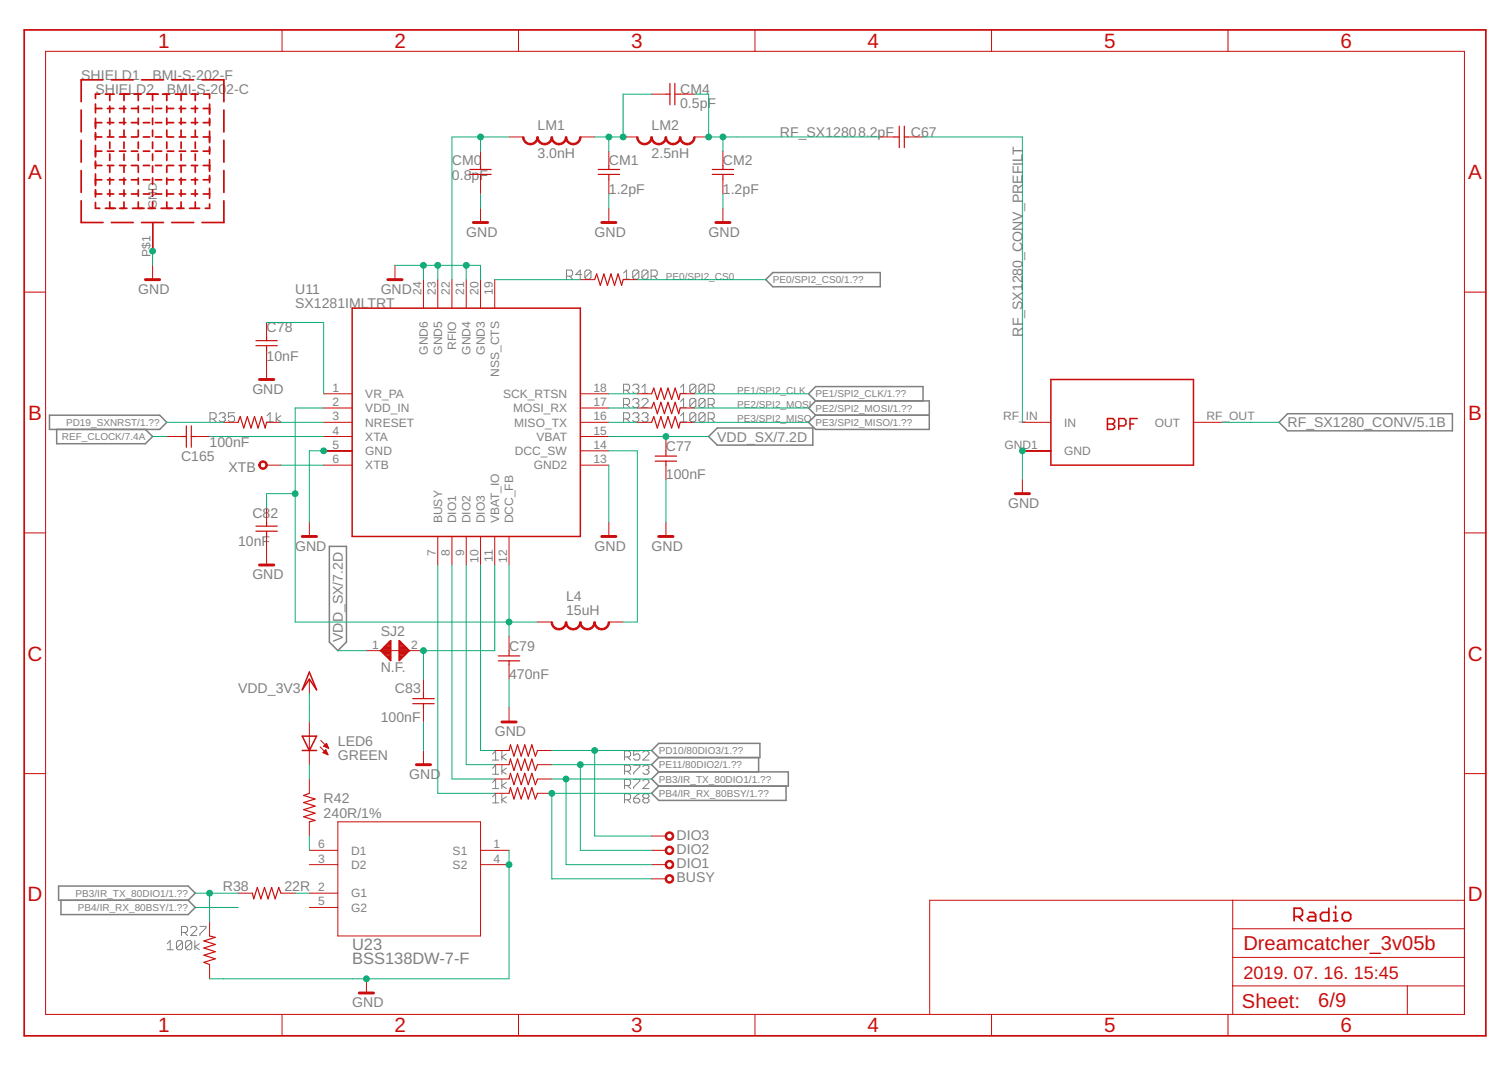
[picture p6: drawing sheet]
<svg xmlns="http://www.w3.org/2000/svg" width="297mm" height="210mm" viewBox="0 0 297 210" stroke-linecap="round" stroke-linejoin="round" font-family="sans-serif">
<g fill="none" stroke="#808080" stroke-width=".2">
<path d="M111.5 54.3h.9l.3-.3v-.6l-.3-.3h-.9v1.8M112.1 54.3l.6 .6M114.5 54h-1.2l.9-.9v1.8M116.3 53.4v1.2l-.3 .3h-.6l-.3-.3M116.3 53.4l-.3-.3h-.6l-.3 .3v1.2M116.3 53.4l-1.2 1.2M122.7 53.7l.6-.6v1.8M122.7 54.9h1.2M125.8 53.4v1.2l-.3 .3h-.7l-.3-.3M125.8 53.4l-.3-.3h-.7l-.3 .3v1.2M125.8 53.4l-1.3 1.2M127.6 53.4v1.2l-.3 .3h-.6l-.3-.3"/>
<path d="M127.6 53.4l-.3-.3h-.6l-.3 .3v1.2M127.6 53.4l-1.2 1.2M128.2 54.3h.9l.3-.3v-.6l-.3-.3h-.9v1.8M128.8 54.3l.6 .6M122.7 76.8h.9l.3-.3v-.6l-.3-.3h-.9v1.8M122.7 79.6h.9l.3-.3v-.6l-.3-.3h-.9v1.8M123.3 76.8l.6 .6M123.3 79.6l.6 .6M124.5 75.9l.3-.3h.7l.3 .3v.3l-.3 .3M124.5 78.7l.3-.3h.7l.3 .3v.3l-.3 .3M125.2 76.5h.3M125.2 79.3h.3"/>
<path d="M125.5 76.5l.3 .3v.3l-.3 .3h-.7l-.3-.3M125.5 79.3l.3 .3v.3l-.3 .3h-.7l-.3-.3M126.4 78.7l.3-.3h.6l.3 .3v.3l-1.2 1.2h1.2M126.4 77.4h1.2M126.4 76.2l.6-.6v1.8M134 76.2l.6-.6v1.8M134 79l.6-.6v1.8M134 77.4h1.2M137 75.9v1.2l-.3 .3h-.6l-.3-.3M137 75.9l-.3-.3h-.6l-.3 .3v1.2M137 78.7l-.3-.3h-.6l-.3 .3v1.2M137 78.7v1.2l-.3 .3h-.6l-.3-.3"/>
<path d="M137 75.9l-1.2 1.2M137 78.7l-1.2 1.2M138.8 75.9v1.2l-.3 .3h-.6l-.3-.3M138.8 75.9l-.3-.3h-.6l-.3 .3v1.2M138.8 78.7l-.3-.3h-.6l-.3 .3v1.2M138.8 78.7v1.2l-.3 .3h-.6l-.3-.3M138.8 75.9l-1.2 1.2M138.8 78.7l-1.2 1.2M139.4 76.8h.9l.3-.3v-.6l-.3-.3h-.9v1.8M139.4 79.6h.9l.3-.3v-.6l-.3-.3h-.9v1.8M140 76.8l.6 .6M140 79.6l.6 .6"/>
<path d="M41.3 82.4h.9l.3-.3v-.6l-.3-.3h-.9v1.8M41.9 82.4l.6 .6M43.1 81.5l.4-.3h.5l.3 .3v.3l-.3 .3M43.8 82.1h.2M44 82.1l.3 .3v.3l-.3 .3h-.5l-.4-.3M46.2 81.2h-1.2v.9l.8-.3 .4 .3v.6l-.4 .3h-.5l-.3-.3M52.6 83h1.2M52.6 81.8l.6-.6v1.8M54.4 81.2v1.8M55.3 81.8l-.9 .6 .9 .6M122.7 82.4h.9l.3-.3v-.6l-.3-.3h-.9v1.8M123.3 82.4l.6 .6"/>
<path d="M124.5 81.5l.3-.3h.7l.3 .3v.3l-.3 .3M125.2 82.1h.3M125.5 82.1l.3 .3v.3l-.3 .3h-.7l-.3-.3M126.4 81.5l.3-.3h.6l.3 .3v.3l-.3 .3M127 82.1h.3M127.3 82.1l.3 .3v.3l-.3 .3h-.6l-.3-.3M134 81.8l.6-.6v1.8M134 80.2h1.2M134 83h1.2M137 81.5l-.3-.3h-.6l-.3 .3v1.2M137 81.5v1.2l-.3 .3h-.6l-.3-.3M137 81.5l-1.2 1.2"/>
<path d="M138.8 81.5l-.3-.3h-.6l-.3 .3v1.2M138.8 81.5v1.2l-.3 .3h-.6l-.3-.3M138.8 81.5l-1.2 1.2M139.4 82.4h.9l.3-.3v-.6l-.3-.3h-.9v1.8M140 82.4l.6 .6M97 148.3l.6-.6v1.8M97 151.1l.6-.6v1.8M97 153.9l.6-.6v1.8M97 156.7l.6-.6v1.8M97 149.5h1.2M97 157.9h1.2M97 155.1h1.2"/>
<path d="M97 152.3h1.2M98.8 147.7v1.8M98.8 150.5v1.8M98.8 153.3v1.8M98.8 156.1v1.8M99.7 148.3l-.9 .6 .9 .6M99.7 156.7l-.9 .6 .9 .6M99.7 153.9l-.9 .6 .9 .6M99.7 151.1l-.9 .6 .9 .6M122.9 148.9h.9l.3-.3v-.6l-.3-.3h-.9v1.8M122.9 151.7h.9l.3-.3v-.6l-.3-.3h-.9v1.8M122.9 154.5h.9l.3-.3v-.6l-.3-.3h-.9v1.8"/>
<path d="M122.9 157.3h.9l.3-.3v-.6l-.3-.3h-.9v1.8M123.5 148.9l.6 .6M123.5 157.3l.6 .6M123.5 154.5l.6 .6M123.5 151.7l.6 .6M124.7 157h.9l.3 .3v.3l-.3 .3h-.6l-.3-.3zM124.7 150.5h1.2v.3l-1.2 1.2v.3M124.7 153.3h1.2v.3l-1.2 1.2v.3M125.9 147.7h-1.2v.9l.9-.3 .3 .3v.6l-.3 .3h-.6l-.3-.3M125.9 156.1l-.6 .3-.6 .6M126.5 148l.4-.3h.5l.3 .3v.3l-1.2 1.2h1.2M126.5 153.6l.4-.3h.5l.3 .3v.3l-1.2 1.2h1.2"/>
<path d="M126.5 150.8l.4-.3h.5l.3 .3v.3l-.3 .3M126.9 157l-.4 .3v.3l.4 .3h.5l.3-.3v-.3l-.3-.3M126.9 157l-.4-.3v-.3l.4-.3h.5l.3 .3v.3l-.3 .3M126.9 157h.5M127.1 151.4h.3M127.4 151.4l.3 .3v.3l-.3 .3h-.5l-.4-.3M32.9 185.7l.6-.7v1.8M32.9 186.8h1.2M35.7 183.4h.9l.3-.3v-.6l-.3-.3h-.9v1.8M35.9 185.4v1.1l-.3 .3h-.6l-.3-.3M35.9 185.4l-.3-.4h-.6l-.3 .4v1.1M35.9 185.4l-1.2 1.1"/>
<path d="M36.3 183.4l.6 .6M37.5 182.5l.3-.3h.6l.3 .3v.3l-1.2 1.2h1.2M37.7 185.4v1.1l-.3 .3h-.6l-.3-.3M37.7 185.4l-.3-.4h-.6l-.3 .4v1.1M37.7 185.4l-1.2 1.1M38.4 185v1.8M39.2 185.7l-.8 .5 .8 .6M39.3 182.2h1.2v.3l-1.2 1.2v.3"/>
</g>
<g fill="none" stroke="#808080" stroke-width=".3">
<path d="M150.7 55l1.4-1.4h21.2v2.8h-21.2zM160.5 78.9h22.4v5.6h-22.4l-1.3-1.4 1.3-1.4M160.5 78.9l-1.3 1.4 1.3 1.4M160.5 78.9l-1.3-1.4 1.3-1.4h21.2v2.8M9.7 81.7h21.7l1.4 1.4-1.4 1.4h-21.7zM11.2 84.5v2.8h17.4l1.4-1.4-1.4-1.4M139.5 85.9l1.7-1.7h18.8v3.4h-18.8zM160.5 81.7h22.4M253.4 81.4h32.5v3.4h-32.5l-1.6-1.7zM64.8 107.5h3.4v18.8l-1.7 1.7-1.7-1.7zM128.3 147.6l1.4-1.4h19.9v2.8h-19.9zM129.7 151.8l-1.4 1.4 1.4 1.4"/>
<path d="M129.7 151.8h25.5v2.8h-25.5M129.7 149l-1.4 1.4 1.4 1.4M129.7 154.6l-1.4 1.5 1.4 1.4h25v-2.9M149.3 149v2.8M11.5 174.3h25.5l1.4 1.4-1.4 1.4h-25.5zM12 177.1v2.8h25l1.4-1.4-1.4-1.4"/>
</g>
<g fill="none" stroke="#c90d0c" stroke-width=".34">
<path d="M4.8 5.9h287.7v197.9h-287.7zM19.6 18.5h-.8v.9M20.3 15.7h-4.3v4.3M20.7 18.5h1.8M21.6 18.5v1.3M21.9 15.7h4.3M23.6 18.5h1.9M24.4 18.5v1.3M26.4 18.5h1.4M27.2 18.5v1.3M27.9 15.7h4.3M28.9 18.5h2.3"/>
<path d="M30 18.5v1.3M32 18.5h1.4M32.8 18.5v1.3M33.8 15.7h4.3M34.5 18.5h2.3M35.6 18.5v1.3M37.6 18.5h1.4M38.4 18.5v1.3M39.8 15.7h4.3v4.3M40.1 18.5h1.2v.9M16 21.7v4.3M16 27.6v4.3"/>
<path d="M16 33.5v4.3M16 39.5v4.3h4.3M18.8 20.5v1.7M18.8 23.3v2M18.8 26.1v1.4M18.8 28.6v2.3M18.8 31.7v1.4M18.8 34.2v2.3M18.8 37.3v1.4M18.8 39.8v1.2h.8M18.8 21.3h1.2M18.8 24.1h1.2"/>
<path d="M18.8 26.9h1.2M18.8 29.7h1.2M18.8 32.6h1.2M18.8 35.4h1.2M18.8 38.2h1.2M21.1 21.3h1.3M21.1 24.1h1.3M21.1 26.9h1.3M21.1 29.7h1.3M21.1 32.6h1.3M21.1 35.4h1.3M21.1 38.2h1.3"/>
<path d="M21.6 20.9v1.2M21.6 23.2v1.3M21.6 25.6v1.2M21.6 27.9v1.3M21.6 30.3v1.3M21.6 32.7v1.2M21.6 35v1.3M21.6 37.4v1.2M21.6 39.7v1.3M23.5 21.3h1.3M23.5 24.1h1.3M23.5 26.9h1.3"/>
<path d="M23.5 29.7h1.3M23.5 32.6h1.3M23.5 35.4h1.3M23.5 38.2h1.3M24.4 20.9v1.2M24.4 23.2v1.3M24.4 25.6v1.2M24.4 27.9v1.3M24.4 30.3v1.3M24.4 32.7v1.2M24.4 35v1.3M24.4 37.4v1.2"/>
<path d="M24.4 39.7v1.3M25.9 21.3h1.2M25.9 24.1h1.2M25.9 26.9h1.2M25.9 29.7h1.2M25.9 32.6h1.2M25.9 35.4h1.2M25.9 38.2h1.2M27.2 20.9v1.2M27.2 23.2v1.3M27.2 25.6v1.2M27.2 27.9v1.3"/>
<path d="M27.2 30.3v1.3M27.2 32.7v1.2M27.2 35v1.3M27.2 37.4v1.2M27.2 39.7v1.3M28.2 21.3h1.3M28.2 24.1h1.3M28.2 26.9h1.3M28.2 29.7h1.3M28.2 32.6h1.3M28.2 35.4h1.3M28.2 38.2h1.3"/>
<path d="M30 20.9v1.2M30 23.2v1.3M30 25.6v1.2M30 27.9v1.3M30 30.3v1.3M30 32.7v1.2M30 35v1.3M30 37.4v1.2M30 39.7v1.3M30.6 21.3h1.2M30.6 24.1h1.2M30.6 26.9h1.2"/>
<path d="M30.6 29.7h1.2M30.6 32.6h1.2M30.6 35.4h1.2M30.6 38.2h1.2M32.8 20.9v1.2M32.8 23.2v1.3M32.8 25.6v1.2M32.8 27.9v1.3M32.8 30.3v1.3M32.8 32.7v1.2M32.8 35v1.3M32.8 37.4v1.2"/>
<path d="M32.8 39.7v1.3M32.9 21.3h1.3M32.9 24.1h1.3M32.9 26.9h1.3M32.9 29.7h1.3M32.9 32.6h1.3M32.9 35.4h1.3M32.9 38.2h1.3M35.3 21.3h1.2M35.3 24.1h1.2M35.3 26.9h1.2M35.3 29.7h1.2"/>
<path d="M35.3 32.6h1.2M35.3 35.4h1.2M35.3 38.2h1.2M35.6 20.9v1.2M35.6 23.2v1.3M35.6 25.6v1.2M35.6 27.9v1.3M35.6 30.3v1.3M35.6 32.7v1.2M35.6 35v1.3M35.6 37.4v1.2M35.6 39.7v1.3"/>
<path d="M37.7 21.3h1.2M37.7 24.1h1.2M37.7 26.9h1.2M37.7 29.7h1.2M37.7 32.6h1.2M37.7 35.4h1.2M37.7 38.2h1.2M38.4 20.9v1.2M38.4 23.2v1.3M38.4 25.6v1.2M38.4 27.9v1.3M38.4 30.3v1.3"/>
<path d="M38.4 32.7v1.2M38.4 35v1.3M38.4 37.4v1.2M38.4 39.7v1.3M40 21.3h1.3M40 24.1h1.3M40 26.9h1.3M40 29.7h1.3M40 32.6h1.3M40 35.4h1.3M40 38.2h1.3M41.3 20.5v2"/>
<path d="M41.3 23.3v1.4M41.3 25.8v2.3M41.3 28.9v1.4M41.3 31.4v2.3M41.3 34.5v1.4M41.3 37v2M44.1 21.7v4.3M44.1 27.6v4.3M44.1 33.5v4.3M44.1 39.5v4.3h-4.3M20.7 41h2M21.9 43.8h4.3"/>
<path d="M23.6 41h1.4M26.1 41h2.3M27.9 43.8h4.3M29.2 41h1.4M31.7 41h2.3M33.8 43.8h4.3M34.8 41h1.4M37.3 41h2M41.3 40.1v.9h-.9M257.7 179.5h.9l.4 .4v1.2h-1.3l-.4-.4 .4-.4h1.3M261.6 178.7v2.4h-1.3l-.4-.4v-.8l.4-.4h1.3M262.5 179.5h.4v1.6"/>
<path d="M262.9 178.3v.4M264.6 179.5h.9l.4 .4v.8l-.4 .4h-.9l-.4-.4v-.8zM254.7 180.3h1.3l.4-.4v-.8l-.4-.4h-1.3v2.4M255.6 180.3l.8 .8M262.5 181.1h.8"/>
</g>
<g fill="none" stroke="#c90d0c" stroke-width=".2">
<path d="M9 10.1h279.3v189.5h-279.3zM55.5 5.9v4.2M102.1 5.9v4.2M128.3 18.5h2.8M133.9 18.5h2.8M148.6 5.9v4.2M195.2 5.9v4.2M241.7 5.9v4.2M94.6 29.7v2.9M94.6 35.4v2.8M100.2 26.9h2.8M114.2 26.9h2.9"/>
<path d="M119.8 29.7v2.9M119.8 35.4v2.8M122.7 26.9h2.8M136.7 26.9h2.8M142.3 29.7v2.9M142.3 35.4v2.8M173.2 26.9h2.8M178.8 26.9h2.8M4.8 57.5h4.2M30 43.8v5.6M30 52.2v2.8M77.7 52.2v2.8"/>
<path d="M83.4 55v5.6M86.2 55v5.6M89 55v5.6M91.8 55v5.6M94.6 41v2.8M94.6 55v5.6M97.4 55v5.6M114.2 55h2.9M119.8 41v2.8M122.7 55h2.8M142.3 41v2.8M288.3 57.5h4.2"/>
<path d="M52.5 63.4v2.8M52.5 69v5.7M63.7 77.5h5.6M114.2 77.5h5.6M125.5 77.5h2.8M133.9 77.5h2.8M32.8 85.9h2.8M38.4 85.9h2.9M44.1 83.1h2.8M52.5 83.1h2.8M52.5 91.5h2.8M52.5 99.9v2.8"/>
<path d="M63.7 80.3h5.6M63.7 83.1h5.6M63.7 85.9h5.6M63.7 88.7h5.6M63.7 91.5h5.6M114.2 80.3h5.6M114.2 83.1h5.6M114.2 85.9h5.6M114.2 88.7h5.6M114.2 91.5h5.6M125.5 80.3h2.8M125.5 83.1h2.8"/>
<path d="M131.1 85.9v2.8M131.1 91.5v2.8M133.9 80.3h2.8M133.9 83.1h2.8M201.3 83.1h5.6M201.3 88.7h5.6M201.3 94.3v2.8M234.9 83.1h5.6M4.8 104.8h4.2M52.5 105.5v5.6M60.9 102.7v2.8M86.2 105.5v5.6"/>
<path d="M89 105.5v5.6M91.8 105.5v5.6M94.6 105.5v5.6M97.4 105.5v5.6M100.2 105.5v5.6M119.8 102.7v2.8M131.1 102.7v2.8M288.3 104.8h4.2M60.9 133.6v2.8M72.1 128h11.3M83.4 133.6v2.8M83.4 139.2v2.8"/>
<path d="M100.2 125.2v2.8M100.2 130.8v2.8M100.2 139.2v2.8M105.8 122.4h2.8M119.8 122.4h2.9M4.8 152.2h4.2M60.9 142v8.4M60.9 153.2v2.9M63 146.9l1.6 1.6M63.1 145.7l1.6 1.5M63.6 148.1l.5-.6 .5 1zM63.6 148h.7"/>
<path d="M63.7 146.8l1 .4M63.7 146.8h.8M63.8 147.9h.5M63.8 148.1h.6M63.9 146.6h.6M63.9 147.7h.3M64 146.5h.4M64 146.9h.6M64 147.6h.2M64.1 148.3h.4M64.1 146.4h.2M64.3 146.2l.4 1"/>
<path d="M64.3 146.2l-.6 .6M64.3 146.2v.1M64.3 147.1h.3M64.4 148.4h.1M64.6 147.2h.1M83.4 147.6v2.8M97.4 147.6h2.8M97.4 156.1h2.8M97.4 153.2h2.8M97.4 150.4h2.8M105.8 147.6h2.8M105.8 156.1h2.8"/>
<path d="M105.8 153.2h2.8M105.8 150.4h2.8M288.3 152.2h4.2M46.9 175.7h2.8M55.3 175.7h2.8M60.9 161.7v2.8M60.9 170.1h5.6M60.9 167.3h5.6M60.9 175.7h5.6M60.9 178.5h5.6M66.5 161.7h28.1v22.4h-28.1zM94.6 170.1h5.6"/>
<path d="M94.6 167.3h5.6M128.3 170.1h2.8M128.3 167.3h2.8M128.3 164.5h2.8M128.3 172.9h2.8M242.7 177.1v22.5M288.3 177.1h-105.3v22.5M41.3 181.3v2.8M41.3 189.7v2.9M55.5 199.6v4.2M72.1 192.6v2.7M102.1 199.6v4.2"/>
<path d="M148.6 199.6v4.2M195.2 199.6v4.2M241.7 199.6v4.2M242.7 194h45.6M242.7 188.3h45.6M242.7 182.7h45.6M277 194v5.6"/>
</g>
<g fill="none" stroke="#c90d0c" stroke-width=".3">
<path d="M69.3 60.6h44.9v44.9h-44.9zM206.9 74.7h28v16.8h-28zM218 82.3h1.1l.3 .4v.4l-.3 .3 .3 .4v.3l-.3 .4h-1.1zM218 83.4h1.1M220.2 83.8h1.1l.3-.4v-.7l-.3-.4h-1.1v2.2M222.4 83.4h.7M223.9 82.3h-1.5v2.2M60.9 132.2l1.4 3.5-1.4-2.1-1.4 2.1zM74.9 128l2-2v3.9zM75 128.1h1.9M75.1 127.8h1.8M75.3 128.3h1.6"/>
<path d="M75.3 127.6h1.6M75.5 128.6h1.4M75.6 127.3h1.3M75.8 128.8h1.1M75.8 127.1h1.1M76 129.1h.9M76.1 126.9h.8M76.3 129.3h.6M76.3 126.6h.6M76.5 129.6h.4M76.6 126.3h.3M76.8 129.8h.1"/>
<path d="M76.8 126.1h.1M78.6 129.8h.1M78.6 129.6h.4M78.6 129.3h.6M78.6 129.1h.8M78.6 128.8h1.1M78.6 128.6h1.3M78.6 128.3h1.6M78.6 128.1h1.8M78.6 127.8h1.8M78.6 127.6h1.6M78.6 127.3h1.3"/>
<path d="M78.6 127.1h1.1M78.6 126.9h.8M78.6 126.6h.6M78.6 126.3h.3M78.6 126.1h.1M78.6 126l2 2-2 1.9zM59.5 144.8h2.8l-1.4 2.8zM59.5 147.6h2.8"/>
</g>
<g fill="none" stroke="#c90d0c" stroke-width=".57">
<path d="M28.6 55h2.8M76.3 55h2.8M93.2 43.8h2.8M118.4 43.8h2.8M140.9 43.8h2.8M51.1 74.7h2.8M199.9 97.1h2.7M51.1 111.1h2.8M59.5 105.5h2.8M118.4 105.5h2.8M129.7 105.5h2.8M82 150.4h2.8"/>
<path d="M98.8 142h2.8M70.7 195.3h2.8"/>
</g>
<g fill="none" stroke="#c90d0c" stroke-width=".23">
<path d="M131.1 18.5h.8M131.9 16.4v4.2M132.8 16.4v4.2M132.9 18.5h1M92.5 34.3h4.2M92.5 33.3h4.2M94.6 32.6v.7M94.6 34.4v1M117.8 34.3h4.2M117.8 33.3h4.2M119.8 32.6v.7M119.8 34.4v1"/>
<path d="M140.2 34.3h4.2M140.2 33.3h4.2M142.3 32.6v.7M142.3 34.4v1M176 26.9h1M177 24.8v4.2M178 24.8v4.2M178 26.9h.8M117.1 55l.4-1.1 .7 2.2 .7-2.2 .7 2.2 .7-2.2 .7 2.2 .7-2.2 .7 2.2 .3-1.1M50.4 68h4.2M50.4 67h4.2M52.5 66.2v.8"/>
<path d="M52.5 68v1M128.3 77.5l.4-1.2 .7 2.3 .7-2.3 .7 2.3 .7-2.3 .7 2.3 .7-2.3 .7 2.3 .3-1.1M35.6 85.9h1M36.7 83.8v4.2M37.7 83.8v4.2M37.7 85.9h.7M46.9 83.1l.4-1.1 .7 2.2 .7-2.2 .7 2.2 .7-2.2 .7 2.2 .7-2.2 .7 2.2 .3-1.1M128.3 80.3l.4-1.2 .7 2.3 .7-2.3 .7 2.3 .7-2.3 .7 2.3 .7-2.3 .7 2.3 .3-1.1M128.3 83.1l.4-1.1 .7 2.2 .7-2.2 .7 2.2 .7-2.2 .7 2.2 .7-2.2 .7 2.2 .3-1.1M129 89.7h4.2M129 90.7h4.2M131.1 88.7v1"/>
<path d="M131.1 90.7v.8M50.4 104.5h4.2M50.4 103.5h4.2M52.5 102.7v.8M52.5 104.5v1M81.3 137.4h4.2M81.3 138.4h4.2M83.4 136.4v1M83.4 138.4v.8M98.1 129h4.2M98.1 130h4.2M100.2 128v1"/>
<path d="M100.2 130v.8M60.9 156.1l-1.1 .4 2.2 .7-2.2 .7 2.2 .7-2.2 .7 2.2 .7-2.2 .7 2.2 .7-1.1 .3M100.2 147.6l.3-1.1 .7 2.3 .7-2.3 .7 2.3 .7-2.3 .7 2.3 .7-2.3 .7 2.3 .4-1.2M100.2 156.1l.3-1.2 .7 2.3 .7-2.3 .7 2.3 .7-2.3 .7 2.3 .7-2.3 .7 2.3 .4-1.1M100.2 153.2l.3-1.1 .7 2.3 .7-2.3 .7 2.3 .7-2.3 .7 2.3 .7-2.3 .7 2.3 .4-1.2M100.2 150.4l.3-1.1 .7 2.3 .7-2.3 .7 2.3 .7-2.3 .7 2.3 .7-2.3 .7 2.3 .4-1.2M49.7 175.7l.3 1.1 .7-2.2 .7 2.2 .7-2.2 .7 2.2 .7-2.2 .7 2.2 .7-2.2 .4 1.1M41.3 184.1l1.1 .3-2.3 .7 2.3 .7-2.3 .7 2.3 .7-2.3 .7 2.3 .7-2.3 .7 1.2 .4"/>
</g>
<g fill="#c90d0c" stroke="#c90d0c" stroke-width=".2">
<path d="M119.7 122.4h.3a1.52 1.52 0 0 1-1.6 1.5v-.3l.6-.1 .4-.3z" fill-rule="evenodd"/>
<path d="M116.9 122.4h.3l.3 .8 .4 .3 .5 .1v.3a1.52 1.52 0 0 1-1.5-1.5z" fill-rule="evenodd"/>
<path d="M115.6 123.6l.8-.2 .4-.5 .1-.5h.3a1.52 1.52 0 0 1-1.6 1.5z" fill-rule="evenodd"/>
<path d="M114.1 122.4h.3l.3 .8 .4 .3 .5 .1v.3a1.52 1.52 0 0 1-1.5-1.5z" fill-rule="evenodd"/>
<path d="M114.1 122.4h.3a1.55 1.55 0 0 1-1.6 1.5v-.3l.6-.1 .4-.3z" fill-rule="evenodd"/>
<path d="M111.3 122.4h.3l.1 .5 .3 .5 .8 .2v.3a1.52 1.52 0 0 1-1.5-1.5z" fill-rule="evenodd"/>
<path d="M110 123.6l.8-.2 .4-.5 .1-.5h.3a1.52 1.52 0 0 1-1.6 1.5z" fill-rule="evenodd"/>
<path d="M108.5 122.4h.3l.2 .8 .5 .3 .5 .1v.3a1.52 1.52 0 0 1-1.5-1.5z" fill-rule="evenodd"/>
<path d="M51.1 91a.85 .85 0 0 1 1.4 0 .85 .85 0 0 1-.5 1.3 .85 .85 0 0 1-1.1-.8h.3a.56 .56 0 0 1 .8-.5 .56 .56 0 0 1 .1 .9 .56 .56 0 0 1-.9-.2v-.2h-.3z" fill-rule="evenodd"/>
<path d="M112.8 28.2l.8-.3 .4-.4 .1-.6h.3a1.55 1.55 0 0 1-1.6 1.6z" fill-rule="evenodd"/>
<path d="M111.3 26.9h.3l.1 .6 .3 .4 .8 .3v.3a1.52 1.52 0 0 1-1.5-1.6z" fill-rule="evenodd"/>
<path d="M110 28.2l.8-.3 .4-.4 .1-.6h.3a1.52 1.52 0 0 1-1.6 1.6z" fill-rule="evenodd"/>
<path d="M108.5 26.9h.3l.1 .6 .3 .4 .8 .3v.3a1.52 1.52 0 0 1-1.5-1.6z" fill-rule="evenodd"/>
<path d="M107.2 28.2l.8-.3 .4-.4 .1-.6h.3a1.52 1.52 0 0 1-1.6 1.6z" fill-rule="evenodd"/>
<path d="M105.7 26.9h.3l.2 .8 .5 .4 .5 .1v.3a1.52 1.52 0 0 1-1.5-1.6z" fill-rule="evenodd"/>
<path d="M104.4 28.2l.8-.3 .4-.4 .1-.6h.3a1.52 1.52 0 0 1-1.6 1.6z" fill-rule="evenodd"/>
<path d="M102.9 26.9h.2l.2 .6 .3 .4 .8 .3v.3a1.52 1.52 0 0 1-1.5-1.6z" fill-rule="evenodd"/>
<path d="M135.3 28.2l.8-.3 .3-.4 .1-.6h.3a1.52 1.52 0 0 1-1.5 1.6z" fill-rule="evenodd"/>
<path d="M133.8 26.9h.2l.2 .6 .3 .4 .8 .3v.3a1.52 1.52 0 0 1-1.5-1.6z" fill-rule="evenodd"/>
<path d="M132.5 28.2l.8-.3 .3-.4 .2-.6h.2a1.52 1.52 0 0 1-1.5 1.6z" fill-rule="evenodd"/>
<path d="M130.9 26.9h.3l.1 .6 .4 .4 .8 .3v.3a1.52 1.52 0 0 1-1.6-1.6z" fill-rule="evenodd"/>
<path d="M129.7 28.2l.8-.3 .3-.4 .1-.6h.3a1.52 1.52 0 0 1-1.5 1.6z" fill-rule="evenodd"/>
<path d="M128.1 26.9h.3l.3 .8 .4 .4 .6 .1v.3a1.52 1.52 0 0 1-1.6-1.6z" fill-rule="evenodd"/>
<path d="M126.9 28.2l.8-.3 .3-.4 .1-.6h.3a1.52 1.52 0 0 1-1.5 1.6z" fill-rule="evenodd"/>
<path d="M125.3 26.9h.3l.1 .6 .4 .4 .8 .3v.3a1.52 1.52 0 0 1-1.6-1.6z" fill-rule="evenodd"/>
<path d="M131.1 169.6a.84 .84 0 0 1 1.4 0 .84 .84 0 0 1-.5 1.3 .84 .84 0 0 1-1.1-.8h.3a.56 .56 0 0 1 .8-.6 .56 .56 0 0 1 .2 .9 .56 .56 0 0 1-.9-.1l-.1-.2h-.3z" fill-rule="evenodd"/>
<path d="M131.1 166.8a.84 .84 0 0 1 1.4 0 .84 .84 0 0 1-.5 1.3 .84 .84 0 0 1-1.1-.8h.3a.56 .56 0 0 1 .8-.6 .56 .56 0 0 1 .2 .9 .56 .56 0 0 1-.9-.1l-.1-.2h-.3z" fill-rule="evenodd"/>
<path d="M131.1 164a.84 .84 0 0 1 1.4 0 .84 .84 0 0 1-.5 1.3 .84 .84 0 0 1-1.1-.8h.3a.56 .56 0 0 1 .8-.6 .56 .56 0 0 1 .2 .9 .56 .56 0 0 1-.9-.1l-.1-.2h-.3z" fill-rule="evenodd"/>
<path d="M131.1 172.4a.84 .84 0 0 1 1.4 0 .84 .84 0 0 1-.5 1.3 .84 .84 0 0 1-1.1-.8h.3a.56 .56 0 0 1 .8-.6 .56 .56 0 0 1 .2 1 .56 .56 0 0 1-.9-.2l-.1-.2h-.3z" fill-rule="evenodd"/>
</g>
<g fill="none" stroke="#0dab76" stroke-width=".2">
<path d="M128.3 18.5h-5.6v8.4h-5.6M136.7 18.5h2.8v8.4h33.7M94.6 26.9v2.8M94.6 38.2v2.8M100.2 26.9h-11.2v28.1M119.8 26.9v2.8M119.8 38.2v2.8M142.3 26.9v2.8M142.3 38.2v2.8M181.6 26.9h19.7v56.2M30 49.4v2.8M77.7 52.2h16.9v2.8"/>
<path d="M83.4 52.2v2.8M86.2 52.2v2.8M91.8 52.2v2.8M97.4 55h16.8M125.5 55h25.2M52.5 63.4h11.2v14.1M119.8 77.5h5.7M136.7 77.5h22.5M30 85.9h2.8M32.8 83.1h11.3M41.3 85.9h22.4M55.3 83.1h8.4"/>
<path d="M55.3 91.5h8.4M58.1 97.1h-5.6v2.8M63.7 88.7h-2.8v14M63.7 80.3h-5.6v42.1h47.7M119.8 88.7h5.7v33.7h-2.8M119.8 91.5v11.2M119.8 83.1h5.7M119.8 80.3h5.7M119.8 85.9h19.7M131.1 94.3v8.4M136.7 83.1h22.5M136.7 80.3h22.5"/>
<path d="M201.3 88.7v5.6M240.5 83.1h11.3M86.2 111.1v45h11.2M89 111.1v42.1h8.4M91.8 111.1v39.3h5.6M94.6 111.1v36.5h2.8M97.4 111.1v16.9h-14v5.6M100.2 111.1v14.1M60.9 136.4v5.6M66.5 128h5.6M100.2 133.6v5.6M60.9 150.4v2.8"/>
<path d="M83.4 142v5.6M108.6 153.2h19.7M108.6 150.4h19.7M108.6 147.6h19.7M111.4 153.2v16.9h16.9M114.2 150.4v16.9h14.1M117.1 147.6v16.9h11.2M128.3 156.1h-19.7v16.8h19.7M38.4 175.7h8.5M38.4 178.5h8.5M41.3 175.7v5.6M58.1 175.7h2.8"/>
<path d="M60.9 164.5v2.8M100.2 167.3v25.3h-58.9"/>
</g>
<g fill="#0dab76" stroke="#0dab76" stroke-width=".2">
<circle cx="63.7" cy="88.7" r=".57"/>
<circle cx="83.4" cy="52.2" r=".57"/>
<circle cx="86.2" cy="52.2" r=".57"/>
<circle cx="91.8" cy="52.2" r=".57"/>
<circle cx="30" cy="49.4" r=".57"/>
<circle cx="100.2" cy="170.1" r=".57"/>
<circle cx="72.1" cy="192.6" r=".57"/>
<circle cx="201.3" cy="88.7" r=".57"/>
<circle cx="94.6" cy="26.9" r=".57"/>
<circle cx="119.8" cy="26.9" r=".57"/>
<circle cx="122.7" cy="26.9" r=".57"/>
<circle cx="100.2" cy="122.4" r=".57"/>
<circle cx="58.1" cy="97.1" r=".57"/>
<circle cx="111.4" cy="153.2" r=".57"/>
<circle cx="41.3" cy="175.7" r=".57"/>
<circle cx="114.2" cy="150.4" r=".57"/>
<circle cx="83.4" cy="128" r=".57"/>
<circle cx="142.3" cy="26.9" r=".57"/>
<circle cx="139.5" cy="26.9" r=".57"/>
<circle cx="131.1" cy="85.9" r=".57"/>
<circle cx="108.6" cy="156.1" r=".57"/>
<circle cx="117.1" cy="147.6" r=".57"/>
</g>
<g font-size="4.1" fill="#c90d0c">
<text x="31.1" y="9.4">1</text>
<text x="77.7" y="9.4">2</text>
<text x="124.2" y="9.4">3</text>
<text x="170.8" y="9.4">4</text>
<text x="217.3" y="9.4">5</text>
<text x="263.9" y="9.4">6</text>
<text x="5.5" y="35.2">A</text>
<text x="289" y="35.2">A</text>
<text x="5.5" y="82.6">B</text>
<text x="289" y="82.6">B</text>
<text x="5.4" y="130">C</text>
<text x="288.9" y="130">C</text>
<text x="5.4" y="177.3">D</text>
<text x="288.9" y="177.3">D</text>
<text x="31.1" y="203.1">1</text>
<text x="77.7" y="203.1">2</text>
<text x="124.2" y="203.1">3</text>
<text x="170.8" y="203.1">4</text>
<text x="217.3" y="203.1">5</text>
<text x="263.9" y="203.1">6</text>
</g>
<g font-size="4" fill="#c90d0c">
<text x="244.8" y="186.9">Dreamcatcher_3v05b</text>
<text x="244.5" y="198.3">Sheet:</text>
<text x="259.5" y="198.2">6/9</text>
</g>
<text font-size="3.6" fill="#c90d0c" x="244.8" y="192.5">2019. 07. 16. 15:45</text>
<g font-size="3.2" fill="#808080">
<text x="69.3" y="189.7">BSS138DW-7-F</text>
<text x="69.3" y="186.9">U23</text>
</g>
<g font-size="2.8" fill="#808080">
<text x="16" y="15.7">SHIELD1</text>
<text x="30" y="15.7">BMI-S-202-</text>
<text x="44.2" y="15.7">F</text>
<text x="18.8" y="18.5">SHIELD2</text>
<text x="32.8" y="18.5">BMI-S-20</text>
<text x="44.5" y="18.5">2-C</text>
<text x="133.9" y="21.3">0.5pF</text>
<text x="133.9" y="18.5">CM4</text>
<text x="105.8" y="25.5">LM1</text>
<text x="128.3" y="25.5">LM2</text>
<text x="153.5" y="26.9">RF_SX12808.2pF</text>
<text x="179.3" y="26.9">C67</text>
<text x="89" y="35.4">0.8pF</text>
<text x="89" y="32.6">CM0</text>
<text x="105.8" y="31.1">3.0nH</text>
<text x="119.8" y="32.6">CM1</text>
<text x="128.3" y="31.1">2.5nH</text>
<text x="142.3" y="32.6">CM2</text>
<text x="119.8" y="38.2">1.2pF</text>
<text x="142.3" y="38.2">1.2pF</text>
<text x="91.8" y="46.6">GND</text>
<text x="117" y="46.6">GND</text>
<text x="139.5" y="46.6">GND</text>
<text x="27.2" y="57.8">GND</text>
<text x="58.1" y="57.8">U11</text>
<text x="74.9" y="57.8">GND</text>
<text x="52.5" y="65.4">C78</text>
<text x="58.1" y="60.6">SX1281IMLTRT</text>
<text x="52.5" y="71">10nF</text>
<text x="201.3" y="66.2" transform="rotate(-90 201.3 66.2)">RF_SX1280_CONV_PREFILT</text>
<text x="49.7" y="77.5">GND</text>
<text x="41.3" y="87.9">100nF</text>
<text x="131.1" y="88.7">C77</text>
<text x="141.2" y="86.9">VDD_SX/7.2D</text>
<text x="253.5" y="84.1">RF_SX1280_CONV/5.1B</text>
<text x="35.6" y="90.7">C165</text>
<text x="45" y="92.8">XTB</text>
<text x="131.1" y="94.3">100nF</text>
<text x="49.7" y="101.9">C8</text>
<text x="53.2" y="101.9">2</text>
<text x="198.4" y="99.9">GND</text>
<text x="46.9" y="107.5">10nF</text>
<text x="49.7" y="114">GND</text>
<text x="58.1" y="108.3">GND</text>
<text x="117" y="108.3">GND</text>
<text x="128.3" y="108.3">GND</text>
<text x="111.4" y="118.2">L4</text>
<text x="74.9" y="125.2">SJ2</text>
<text x="111.4" y="121">15uH</text>
<text x="67.5" y="126.3" transform="rotate(-90 67.5 126.3)">VDD_SX/7.2D</text>
<text x="100.2" y="128">C79</text>
<text x="46.9" y="136.4">VDD_3V3</text>
<text x="74.9" y="132.2">N.F.</text>
<text x="77.7" y="136.4">C83</text>
<text x="100.2" y="133.6">470nF</text>
<text x="74.9" y="142">100nF</text>
<text x="66.5" y="149.6">GREEN</text>
<text x="66.5" y="146.8">LED6</text>
<text x="97.4" y="144.8">GND</text>
<text x="80.6" y="153.2">GND</text>
<text x="63.7" y="160.8">240R/1%</text>
<text x="63.7" y="158">R42</text>
<text x="133.2" y="168">DIO2</text>
<text x="133.2" y="165.2">DIO3</text>
<text x="133.2" y="170.8">DIO1</text>
<text x="133.2" y="173.6">BUSY</text>
<text x="43.9" y="175.3">R38</text>
<text x="56" y="175.3">22R</text>
<text x="69.3" y="198.2">GND</text>
</g>
<g font-size="2.4" fill="#808080">
<text x="30.9" y="41.2" transform="rotate(-90 30.9 41.2)">GND</text>
<text x="29.6" y="50.6" transform="rotate(-90 29.6 50.6)">P$1</text>
<text x="83" y="58" transform="rotate(-90 83 58)">24</text>
<text x="85.8" y="58" transform="rotate(-90 85.8 58)">23</text>
<text x="88.6" y="58" transform="rotate(-90 88.6 58)">22</text>
<text x="91.4" y="58" transform="rotate(-90 91.4 58)">21</text>
<text x="94.2" y="58" transform="rotate(-90 94.2 58)">20</text>
<text x="97" y="58" transform="rotate(-90 97 58)">19</text>
<text x="84.2" y="69.8" transform="rotate(-90 84.2 69.8)">GND6</text>
<text x="87" y="69.8" transform="rotate(-90 87 69.8)">GND5</text>
<text x="89.8" y="68.9" transform="rotate(-90 89.8 68.9)">RFIO</text>
<text x="92.6" y="69.8" transform="rotate(-90 92.6 69.8)">GND4</text>
<text x="95.4" y="69.8" transform="rotate(-90 95.4 69.8)">GND3</text>
<text x="65.4" y="77.1">1</text>
<text x="98.2" y="74.2" transform="rotate(-90 98.2 74.2)">NSS_CTS</text>
<text x="116.8" y="77.1">18</text>
<text x="65.4" y="79.9">2</text>
<text x="65.4" y="82.7">3</text>
<text x="71.9" y="78.3">VR_PA</text>
<text x="71.9" y="81.1">VDD_IN</text>
<text x="71.9" y="83.9">NRESET</text>
<text x="99" y="78.3">SCK_RTSN</text>
<text x="101" y="81.1">MOSI_RX</text>
<text x="101.2" y="83.9">MISO_TX</text>
<text x="116.8" y="82.7">16</text>
<text x="116.8" y="79.9">17</text>
<text x="197.4" y="82.7">RF_IN</text>
<text x="209.4" y="83.9">IN</text>
<text x="227.3" y="83.9">OUT</text>
<text x="237.5" y="82.7">RF_OUT</text>
<text x="65.4" y="85.5">4</text>
<text x="65.4" y="88.3">5</text>
<text x="71.9" y="86.7">XTA</text>
<text x="71.9" y="89.5">GND</text>
<text x="101.3" y="89.5">DCC_SW</text>
<text x="105.6" y="86.7">VBAT</text>
<text x="116.8" y="88.3">14</text>
<text x="116.8" y="85.5">15</text>
<text x="197.7" y="88.3">GND1</text>
<text x="209.4" y="89.5">GND</text>
<text x="65.4" y="91.1">6</text>
<text x="71.9" y="92.3">XTB</text>
<text x="105.1" y="92.3">GND2</text>
<text x="116.8" y="91.1">13</text>
<text x="87" y="102.9" transform="rotate(-90 87 102.9)">BUSY</text>
<text x="89.8" y="102.9" transform="rotate(-90 89.8 102.9)">DIO1</text>
<text x="92.6" y="102.9" transform="rotate(-90 92.6 102.9)">DIO2</text>
<text x="95.4" y="102.9" transform="rotate(-90 95.4 102.9)">DIO3</text>
<text x="98.2" y="102.9" transform="rotate(-90 98.2 102.9)">VBAT_IO</text>
<text x="101" y="102.9" transform="rotate(-90 101 102.9)">DCC_FB</text>
<text x="85.8" y="109.4" transform="rotate(-90 85.8 109.4)">7</text>
<text x="88.6" y="109.4" transform="rotate(-90 88.6 109.4)">8</text>
<text x="91.4" y="109.4" transform="rotate(-90 91.4 109.4)">9</text>
<text x="94.2" y="110.7" transform="rotate(-90 94.2 110.7)">10</text>
<text x="97" y="110.6" transform="rotate(-90 97 110.6)">11</text>
<text x="99.8" y="110.7" transform="rotate(-90 99.8 110.7)">12</text>
<text x="73.2" y="127.6">1</text>
<text x="80.9" y="127.6">2</text>
<text x="62.6" y="166.9">6</text>
<text x="97.2" y="166.9">1</text>
<text x="62.6" y="169.7">3</text>
<text x="69.1" y="168.1">D1</text>
<text x="69.1" y="170.9">D2</text>
<text x="89.1" y="168.1">S1</text>
<text x="89.1" y="170.9">S2</text>
<text x="97.2" y="169.7">4</text>
<text x="62.6" y="175.3">2</text>
<text x="62.6" y="178.1">5</text>
<text x="69.1" y="176.5">G1</text>
<text x="69.1" y="179.4">G2</text>
</g>
<g font-size="2" fill="#808080">
<text x="131.1" y="55">PE0/SPI2_CS0</text>
<text x="152.1" y="55.7">PE0/SPI2_CS0/1.??</text>
<text x="145.1" y="77.5">PE1/SPI2_CLK</text>
<text x="13" y="83.8">PD19_SXNRST/1.??</text>
<text x="145.1" y="83.1">PE3/SPI2_MISO</text>
<text x="145.1" y="80.3">PE2/SPI2_MOSI</text>
<text x="160.5" y="83.8">PE3/SPI2_MISO/1.??</text>
<text x="160.5" y="81">PE2/SPI2_MOSI/1.??</text>
<text x="160.5" y="78.2">PE1/SPI2_CLK/1.??</text>
<text x="12.2" y="86.6">REF_CLOCK/7.4A</text>
<text x="129.7" y="148.3">PD10/80DIO3/1.??</text>
<text x="129.7" y="153.9">PB3/IR_TX_80DIO1/1.??</text>
<text x="129.7" y="151.1">PE11/80DIO2/1.??</text>
<text x="129.7" y="156.8">PB4/IR_RX_80BSY/1.??</text>
<text x="14.9" y="176.4">PB3/IR_TX_80DIO1/1.??</text>
<text x="15.3" y="179.2">PB4/IR_RX_80BSY/1.??</text>
</g>
</svg>
